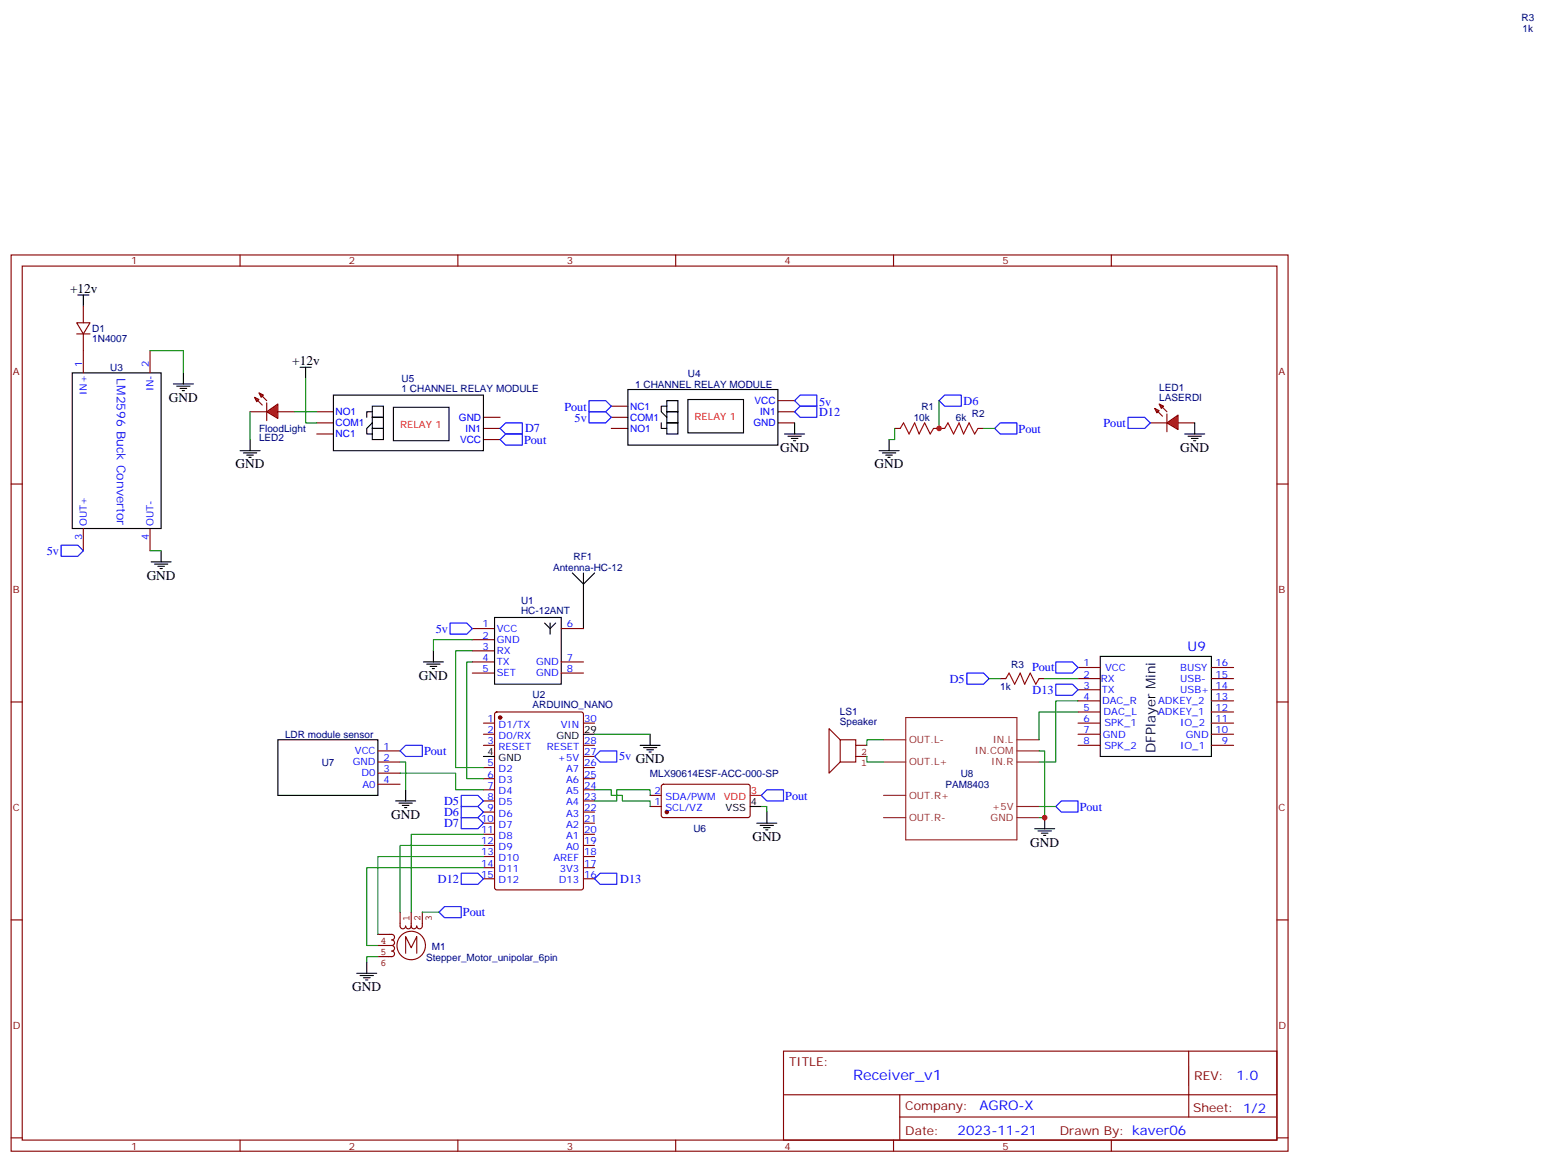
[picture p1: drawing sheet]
<svg xmlns="http://www.w3.org/2000/svg" width="491mm" height="369mm" viewBox="0 0 491 369" stroke-linecap="round" stroke-linejoin="round" font-family="sans-serif">
<g fill="none" stroke="#870000" stroke-width=".35">
<path d="M3.5 80.9h405.4v284.3h-405.4zM7.1 84.4h398.2v277.3h-398.2zM26.5 97.1v5.3M76.2 80.9v3.5M145.3 80.9v3.5M214.5 80.9v3.5M283.6 80.9v3.5M352.8 80.9v3.5M24.3 102.4h4.3l-2.1 3.5zM24.3 105.9h4.3M26.5 105.9v12.4M47.6 111.2v7.1"/>
<path d="M100.5 130.6h5.3M100.5 134.2h5.3M100.5 137.7h5.3M153.5 135.9h5.2M153.5 132.4h5.2M153.5 139.5h5.2M194 135.9h5.3M194 132.4h5.3M194 128.9h5.3M246.9 127.1h5.3M246.9 130.6h5.3M246.9 134.2h5.3"/>
<path d="M365.1 134.2h5.3M373.9 134.2h5.3M3.5 153.6h3.6M405.3 153.6h3.6M26.5 167.7v7M47.6 167.7v7M149.9 199.4h7.1M178.2 199.4h7M149.9 203h7.1M149.9 206.5h7.1M149.9 210h7.1M149.9 213.5h7.1"/>
<path d="M178.2 210h7M178.2 213.5h7M3.5 222.7h3.6M119.9 238.2h7.1M153.5 229.4h3.5M153.5 232.9h3.5M153.5 236.5h3.5M157.2 226.1l.5-.2h26.8l.7 .4v55.3l-.5 .7h-27l-.7-.4v-55.3zM185.2 229.4h3.5M185.2 236.5h3.5M185.2 240h3.5M405.3 222.7h3.6"/>
<path d="M119.9 241.8h7.1M119.9 245.3h7.1M119.9 248.8h7.1M153.5 243.5h3.5M153.5 247.1h3.5M153.5 250.6h3.5M153.5 254.1h3.5M153.5 257.6h3.5M185.2 243.5h3.5M185.2 247.1h3.5M185.2 250.6h3.5M185.2 254.1h3.5"/>
<path d="M185.2 257.6h3.5M206.4 255.9h3.5M206.4 252.3h3.5M210.1 249l.5-.2 27.1 .1 .4 .6v9.5l-.7 .4-27.1-.1-.4-.6v-9.2zM153.5 261.2h3.5M153.5 264.7h3.5M153.5 268.2h3.5M153.5 271.7h3.5M153.5 275.3h3.5M153.5 278.8h3.5M185.2 261.2h3.5M185.2 264.7h3.5"/>
<path d="M185.2 268.2h3.5M185.2 271.7h3.5M185.2 275.3h3.5M185.2 278.8h3.5M3.5 291.9h3.6M405.3 291.9h3.6M248.7 333.5h156.6v28.2h-156.6zM377.3 333.5v20.9M248.7 347.3h156.5M285.6 354.4h119.6M285.6 347.3v14.1M3.5 361h3.6"/>
<path d="M76.2 361.7v3.5M145.3 361.7v3.5M214.5 361.7v3.5M283.6 361.7v3.5M352.8 361.7v3.5M405.3 361h3.6"/>
</g>
<g fill="#870000" stroke="#870000" stroke-width=".35">
<circle cx="158.7" cy="227.6" r=".53"/>
<circle cx="211.7" cy="257.6" r=".53"/>
</g>
<g fill="none" stroke="#000" stroke-width=".35">
<path d="M24.7 93.6h3.5M26.5 93.6v3.5M22.9 118.3h28.3v49.4h-28.3zM58.2 118.3v3.5M55 121.8h6.4M56.1 122.5h4.2M57.1 123.2h2.2M57.9 123.9h.7M105.8 125.3h47.7v17.7h-47.7zM118.2 135.9h3.5v3.6h-3.5zM118.2 132.4h3.5v3.5h-3.5zM118.2 128.9h3.5v3.5h-3.5z"/>
<path d="M118.2 134.2l-1.8 1.7v1.8h1.8M118.2 130.6h-1.8v1.8M124.9 129.2h17.6v10.6h-17.6zM199.3 123.6h47.6v17.6h-47.6zM209.9 134.2v1.7h1.8M211.7 127.1h3.5v3.5h-3.5zM211.7 130.6h3.5v3.6h-3.5zM211.7 134.2h3.5v3.5h-3.5zM211.7 128.9h-1.8v1.7l1.8 1.8M218.4 126.8h17.6v10.5h-17.6zM48 178.3h6.3M49 179h4.3"/>
<path d="M50.1 179.7h2.1M51.2 174.7v3.6M50.8 180.4h.7M157 195.9h21.2v21.2h-21.2zM172.9 197.7l1.7 1.7v1.8M174.6 197.7v1.7l1.8-1.7M181.7 181.8l3.5 3.5 3.5-3.5M185.2 181.8v17.6M134.4 210h6.4M135.5 210.7h4.2M136.5 211.4h2.1M137.2 212.1h.7"/>
<path d="M137.6 206.5v3.5M88.2 234.7h31.7v17.6h-31.7zM153.5 240h3.5M185.2 232.9h3.5M238.1 255.9h3.6"/>
</g>
<path d="M238.1 252.3h3.6" fill="none" stroke="#f00" stroke-width=".35"/>
<path d="M119.9 296.4h4.5a.88 .88 0 0 1 .8 .9 .88 .88 0 0 1-.8 .9 .88 .88 0 0 1 .8 .9 .88 .88 0 0 1-.8 .9M119.9 300h4.5M124.4 300a.88 .88 0 0 1 .8 .8 .88 .88 0 0 1-.8 .9 .88 .88 0 0 1 .8 .9 .88 .88 0 0 1-.8 .9h-4.5M127 289.4v4.4a.88 .88 0 0 0 .9 .9 .88 .88 0 0 0 .9-.9 .88 .88 0 0 0 .8 .9 .88 .88 0 0 0 .9-.9M130.5 289.4v4.4M134.1 289.4v4.4a.88 .88 0 0 1-.9 .9 .88 .88 0 0 1-.9-.9 .88 .88 0 0 1-.9 .9 .88 .88 0 0 1-.9-.9M135 300a4.5 4.5 0 0 0-6.4-4.1 4.5 4.5 0 0 0-.9 7.6 4.5 4.5 0 0 0 7.2-2.5l.1-.8M128.8 302.4v-5.3l1.7 3.6 1.8-3.6v5.3" fill="none" stroke="#850000" stroke-width=".35"/>
<path d="M47.6 174.7h3.6M149.9 203h-12.3v3.5" fill="none" stroke="#008700" stroke-width=".35"/>
<g fill="#f00" stroke="#870000" stroke-width=".35">
<path d="M366.5 129.6l1.4 .7-.7 .7z"/>
<path d="M367.9 128.2l1.5 .7-.7 .7z"/>
</g>
<g fill="#870000" stroke="#870000" stroke-width=".35">
<path d="M367.6 130.6l1.4 1.4z"/>
<path d="M369 129.2l1.4 1.4z"/>
</g>
<g fill="#f00" stroke="#870000" stroke-width=".35">
<path d="M370.4 131.3v5.7z"/>
<path d="M370.4 134.2l3.5-2.5v4.6z"/>
</g>
<path d="M376.1 137.7h6.3M377.1 138.4h4.3M378.2 139.1h2.1M378.9 139.8h.7M379.2 134.2v3.5M113.2 308.8h6.4M114.3 309.5h4.2M115.4 310.2h2.1M116.1 310.9h.7M116.4 305.3v3.5" fill="none" stroke="#000" stroke-width=".35"/>
<path d="M119.9 303.5h-3.5v1.8" fill="none" stroke="#008700" stroke-width=".35"/>
<g fill="#f00" stroke="#870000" stroke-width=".35">
<path d="M84.7 130.6l3.5-2.4v4.6z"/>
<path d="M84.7 127.8v5.7z"/>
</g>
<g fill="#870000" stroke="#870000" stroke-width=".35">
<path d="M83.3 125.7l1.4 1.4z"/>
<path d="M81.8 127.1l1.5 1.4z"/>
</g>
<g fill="#f00" stroke="#870000" stroke-width=".35">
<path d="M82.2 124.6l1.4 .7-.7 .7z"/>
<path d="M80.8 126l1.4 .8-.7 .7z"/>
</g>
<g fill="none" stroke="#870000" stroke-width=".35">
<path d="M79.4 130.6h5.3M88.2 130.6h5.3M284 135.9h1.8M296.3 135.9h3.6M310.4 135.9h1.8M317.5 215.3h1.8M329.8 215.3h1.8M342.2 211.8h7M342.2 215.3h7M342.2 218.8h7M384.5 211.8h7.1M384.5 215.3h7.1"/>
<path d="M384.5 218.8h7.1M342.2 222.4h7M342.2 225.9h7M342.2 229.4h7M342.2 232.9h7M342.2 236.5h7M384.5 222.4h7.1M384.5 225.9h7.1M384.5 229.4h7.1M384.5 232.9h7.1M384.5 236.5h7.1"/>
</g>
<g fill="none" stroke="#000" stroke-width=".35">
<path d="M95.2 116.5h3.6M97 116.5v3.6M79.4 139.5v3.5M249.1 137.7h6.3M250.1 138.4h4.3M251.2 139.1h2.1M251.9 139.8h.7M252.2 134.2v3.5M282.2 139.5v3.5M76.2 143h6.3M77.3 143.7h4.2M78.3 144.4h2.1"/>
<path d="M79 145.1h.7M279 143h6.4M280.1 143.7h4.2M281.2 144.4h2.1M281.9 145.1h.7M349.2 208.2h35.3v31.8h-35.3zM203.2 236.5h6.3M204.3 237.2h4.2M205.3 237.9h2.1M206 238.6h.7M206.4 232.9v3.6M125.6 254.1h6.3"/>
<path d="M126.6 254.8h4.3M127.7 255.5h2.1M128.4 256.2h.7M128.8 250.6v3.5M243.4 257.6v3.6M331.6 259.4v3.5M240.2 261.2h6.4M241.3 261.9h4.2M242.4 262.6h2.1M243.1 263.3h.7M328.4 262.9h6.4M329.5 263.6h4.2"/>
<path d="M330.6 264.3h2.1M331.3 265h.7"/>
</g>
<g fill="none" stroke="#008700" stroke-width=".35">
<path d="M47.6 111.2h10.6v7.1M79.4 130.6v8.9M93.5 130.6h7M97 120.1v14.1h3.5M284 135.9v3.6h-1.8M298.1 127.1v8.8M312.2 135.9h3.5M149.9 206.5h-5.3v37h8.9M149.9 210h-1.7v37.1h5.3M314 215.3h3.5M331.6 215.3h10.6M188.7 232.9h17.7"/>
<path d="M275.2 240v1.8h5.3M280.5 234.7h-5.3v1.8M329.8 238.2h1.8v21.2h-1.8M342.2 222.4h-7.1v19.4h-5.3M342.2 225.9h-12.4v8.8M127 241.8h1.8v8.8M127 245.3h17.6v5.3h8.9M188.7 250.6h5.3v1.7h3.6v1.8h8.8v1.8M206.4 252.3v-1.7h-10.6v3.5h-7.1M241.7 255.9h1.7v1.7M329.8 255.9h5.3M153.5 275.3h-37.1v24.7h3.5"/>
<path d="M153.5 271.7h-33.6v24.7M153.5 268.2h-26.5v21.2M153.5 264.7h-23v24.7M134.1 289.4h5.2"/>
</g>
<path d="M285.8 135.9l1-1.7 1.8 3.5 1.7-3.5 1.4 3.5 1.8-3.5 1.8 3.5 1-1.8M299.9 135.9l1-1.7 1.8 3.5 1.7-3.5 1.5 3.5 1.7-3.5 1.8 3.5 1-1.8M319.3 215.3l1-1.8 1.8 3.6 1.7-3.6 1.5 3.6 1.7-3.6 1.8 3.6 1-1.8" fill="none" stroke="#a10000" stroke-width=".35"/>
<g fill="none" stroke="#00f" stroke-width=".35">
<path d="M158.7 139.5l1.8-1.8h5.3v3.5h-5.3zM158.7 135.9l1.8-1.7h5.3v3.5h-5.3zM187 127.1h5.3l1.7 1.8-1.7 1.7h-5.3zM187 130.6h5.3l1.7 1.8-1.7 1.8h-5.3zM252.2 127.1l1.8-1.8h5.3v3.6h-5.3zM254 128.9h5.3v3.5h-5.3l-1.8-1.8zM298.1 127.1l1.8-1.8h5.3v3.6h-5.3zM317.5 134.2h5.3v3.5h-5.3l-1.8-1.8zM358.1 132.4h5.3l1.7 1.8-1.7 1.7h-5.3zM19.4 173h5.3l1.8 1.7-1.8 1.8h-5.3zM142.9 197.7h5.3l1.7 1.7-1.7 1.8h-5.3zM306.9 213.5h5.3l1.8 1.8-1.8 1.8h-5.3z"/>
<path d="M335.1 210h5.3l1.8 1.8-1.8 1.7h-5.3zM335.1 217.1h5.3l1.8 1.7-1.8 1.8h-5.3zM127 238.2l1.8-1.7h5.3v3.5h-5.3zM190.5 238.2h5.3v3.6h-5.3l-1.8-1.8zM146.4 259.4h5.3l1.8 1.8-1.8 1.7h-5.3zM146.4 255.9h5.3l1.8 1.7-1.8 1.8h-5.3zM146.4 252.3h5.3l1.8 1.8-1.8 1.8h-5.3zM243.4 250.6h5.3v3.5h-5.3l-1.7-1.8zM335.1 255.9l1.8-1.8h5.3v3.5h-5.3zM146.4 277h5.3l1.8 1.8-1.8 1.8h-5.3zM188.7 278.8l1.8-1.8h5.3v3.6h-5.3zM139.3 289.4l1.8-1.8h5.3v3.5h-5.3z"/>
</g>
<path d="M280.5 234.7h7M287.5 227.6h35.3v38.9h-35.3zM322.8 234.7h7M322.8 238.2h7M280.5 241.8h7M280.5 259.4h7M280.5 252.3h7M322.8 241.8h7M322.8 255.9h7M322.8 259.4h7" fill="none" stroke="#8c2424" stroke-width=".35"/>
<path d="M266.7 234.7h4.9v7.1h-4.9zM266.7 234.7l-3.5-3.5v14.1l3.5-3.5M271.6 240h3.6M271.6 236.5h3.6" fill="none" stroke="#850000" stroke-width=".35"/>
<g fill="#c00">
<circle cx="298.1" cy="135.9" r=".88"/>
<circle cx="331.6" cy="259.4" r=".88"/>
</g>
<text font-size="4.6" fill="#00f" x="270.8" y="342.5">Receiver_v1</text>
<g font-size="4.2">
<text x="22.2" y="92.9">+12v</text>
<text x="92.8" y="115.8">+12v</text>
<text x="53.6" y="127.5">GND</text>
<text x="247.6" y="143.3">GND</text>
<text x="374.6" y="143.3">GND</text>
<text x="74.8" y="148.6">GND</text>
<text x="277.6" y="148.6">GND</text>
<text x="46.6" y="183.9">GND</text>
<text x="133" y="215.7">GND</text>
<text x="124.2" y="259.8">GND</text>
<text x="238.8" y="266.8">GND</text>
<text x="327" y="268.6">GND</text>
<text x="111.8" y="314.4">GND</text>
</g>
<g font-size="4.2" fill="#00f">
<text x="377" y="206.4">U9</text>
<text x="392.5" y="342.7">1.0</text>
<text x="310.9" y="352.3">AGRO-X</text>
<text x="304" y="360.1">2023-11-21</text>
</g>
<text font-size="4.2" fill="#003" x="366.8" y="238.9" transform="rotate(-90 366.8 238.9)">DFPlayer Mini</text>
<g font-size="3.9" fill="#00f">
<text x="37" y="120.1" transform="rotate(90 37 120.1)">LM2596 Buck Convertor</text>
<text x="179.2" y="130.4">Pout</text>
<text x="260" y="128.7">5v</text>
<text x="305.9" y="128.4">D6</text>
<text x="166.7" y="137.2">D7</text>
<text x="182.4" y="133.9">5v</text>
<text x="260" y="132.1">D12</text>
<text x="323.3" y="137.3">Pout</text>
<text x="350.3" y="135.4">Pout</text>
<text x="166.3" y="140.8">Pout</text>
<text x="14.8" y="176">5v</text>
<text x="138.3" y="200.7">5v</text>
<text x="327.6" y="212.9">Pout</text>
<text x="301.5" y="216.6">D5</text>
<text x="327.8" y="220.1">D13</text>
<text x="134.6" y="239.6">Pout</text>
<text x="196.5" y="241.3">5v GND</text>
<text x="141" y="255.4">D5</text>
<text x="249.3" y="253.8">Pout</text>
<text x="342.7" y="257.2">Pout</text>
<text x="141" y="262.4">D7</text>
<text x="141" y="258.9">D6</text>
<text x="139" y="280.1">D12</text>
<text x="196.9" y="280.2">D13</text>
<text x="146.9" y="290.7">Pout</text>
</g>
<g font-size="3.9" fill="#800">
<text x="250.5" y="338.1">TITLE:</text>
<text x="379.1" y="342.7">REV:</text>
<text x="287.4" y="352.3">Company:</text>
<text x="378.7" y="352.9">Sheet: 1/2</text>
<text x="287.4" y="359.9">Date:</text>
<text x="336.4" y="360">Draw</text>
<text x="346.6" y="360">n By: kaver06</text>
</g>
<g font-size="3.2" fill="#000080">
<text x="483" y="6.5">R3</text>
<text x="483.3" y="10.1">1k</text>
<text x="29.3" y="105.3">D1</text>
<text x="29.3" y="108.5">1N4007</text>
<text x="35" y="117.8">U3</text>
<text x="218.4" y="119.5">U4</text>
<text x="127.5" y="124.3">1 CHANNEL RELAY MODULE</text>
<text x="127.5" y="121.2">U5</text>
<text x="201.6" y="123">1 CHANNEL RELAY MODULE</text>
<text x="368" y="124.1">LED1</text>
<text x="292.5" y="130.1">R1</text>
<text x="368" y="127.1">LASERDI</text>
<text x="82.2" y="137">FloodLight</text>
<text x="290" y="133.5">10k</text>
<text x="303.4" y="133.5">6k</text>
<text x="308.5" y="132.4">R2</text>
<text x="82.2" y="140">LED2</text>
<text x="182" y="177.6">RF1</text>
<text x="175.6" y="181.2">Antenna-HC-12</text>
<text x="165.4" y="191.6">U1</text>
<text x="165.4" y="194.7">HC-12ANT</text>
<text x="321" y="211.8">R3</text>
<text x="169" y="221.6">U2</text>
<text x="317.5" y="218.8">1k</text>
<text x="169" y="224.7">ARDUINO_NANO</text>
<text x="266.6" y="226.9">LS1</text>
<text x="266.6" y="230.1">Speaker</text>
<text x="90.5" y="234.1">LDR module sensor</text>
<text x="102.1" y="242.9">U7</text>
<text x="206.3" y="246.4">MLX90614ESF-ACC-000-SP</text>
<text x="300.1" y="250">PAM8403</text>
<text x="305" y="246.6">U8</text>
<text x="220.1" y="264.1">U6</text>
<text x="135.2" y="304.8">Stepper_Motor_unipolar_6pin</text>
<text x="137.1" y="301.2">M1</text>
</g>
<g font-size="3.2" fill="#800">
<text x="41.6" y="83.9">1</text>
<text x="110.8" y="83.9">2</text>
<text x="179.9" y="83.9">3</text>
<text x="249.1" y="83.9">4</text>
<text x="318.2" y="83.9">5</text>
<text x="4.1" y="119">A</text>
<text x="405.9" y="119">A</text>
<text x="4.1" y="188.1">B</text>
<text x="405.9" y="188.1">B</text>
<text x="4.1" y="257.3">C</text>
<text x="405.9" y="257.3">C</text>
<text x="4.1" y="326.4">D</text>
<text x="405.9" y="326.4">D</text>
<text x="41.6" y="364.7">1</text>
<text x="110.8" y="364.7">2</text>
<text x="179.9" y="364.7">3</text>
<text x="249.1" y="364.7">4</text>
<text x="318.2" y="364.7">5</text>
</g>
<g font-size="3.2" fill="#00f">
<text x="26.1" y="116.5" transform="rotate(-90 26.1 116.5)">1</text>
<text x="47.3" y="116.5" transform="rotate(-90 47.3 116.5)">2</text>
<text x="27.5" y="125.3" transform="rotate(-90 27.5 125.3)">IN+</text>
<text x="48.7" y="124.1" transform="rotate(-90 48.7 124.1)">IN-</text>
<text x="106.5" y="131.7">NO1</text>
<text x="200" y="129.9">NC1</text>
<text x="239.5" y="128.2">VCC</text>
<text x="241.3" y="131.7">IN1</text>
<text x="106.5" y="135.2">COM1</text>
<text x="145.7" y="133.5">GND</text>
<text x="147.8" y="137">IN1</text>
<text x="200" y="137">NO1</text>
<text x="200" y="133.5">COM1</text>
<text x="239.2" y="135.2">GND</text>
<text x="106.5" y="138.7">NC1</text>
<text x="146" y="140.5">VCC</text>
<text x="27.5" y="167" transform="rotate(-90 27.5 167)">OUT+</text>
<text x="48.7" y="167" transform="rotate(-90 48.7 167)">OUT-</text>
<text x="26.1" y="171.5" transform="rotate(-90 26.1 171.5)">3</text>
<text x="47.3" y="171.5" transform="rotate(-90 47.3 171.5)">4</text>
<text x="153.2" y="199.1">1</text>
<text x="153.2" y="202.6">2</text>
<text x="157.7" y="200.5">VCC</text>
<text x="179.9" y="199.1">6</text>
<text x="153.2" y="206.1">3</text>
<text x="153.2" y="209.7">4</text>
<text x="157.7" y="204">GND</text>
<text x="157.7" y="207.5">RX</text>
<text x="179.9" y="209.7">7</text>
<text x="153.2" y="213.2">5</text>
<text x="157.7" y="211.1">TX</text>
<text x="157.7" y="214.6">SET</text>
<text x="170.2" y="211.1">GND</text>
<text x="170.2" y="214.6">GND</text>
<text x="179.9" y="213.2">8</text>
<text x="344" y="211.4">1</text>
<text x="344" y="214.9">2</text>
<text x="350.8" y="212.8">VCC</text>
<text x="374.6" y="212.8">BUSY</text>
<text x="385.8" y="214.9">15</text>
<text x="385.8" y="211.4">16</text>
<text x="344" y="218.5">3</text>
<text x="349.5" y="216.4">RX</text>
<text x="349.7" y="219.9">TX</text>
<text x="374.6" y="219.9">USB+</text>
<text x="374.6" y="216.4">USB-</text>
<text x="385.8" y="218.5">14</text>
<text x="344" y="222">4</text>
<text x="344" y="225.5">5</text>
<text x="349.8" y="223.4">DAC_R</text>
<text x="350.3" y="226.9">DAC_L</text>
<text x="367.6" y="226.9">ADKEY_1</text>
<text x="367.6" y="223.4">ADKEY_2</text>
<text x="385.8" y="225.5">12</text>
<text x="385.8" y="222">13</text>
<text x="154.8" y="229.1">1</text>
<text x="154.8" y="232.6">2</text>
<text x="158.3" y="230.8">D1/TX</text>
<text x="178" y="230.8">VIN</text>
<text x="185.4" y="229.1">30</text>
<text x="344" y="229.1">6</text>
<text x="344" y="232.6">7</text>
<text x="350.1" y="234">GND</text>
<text x="350.6" y="230.5">SPK_1</text>
<text x="374.6" y="230.5">IO_2</text>
<text x="376.4" y="234">GND</text>
<text x="385.8" y="232.6">10</text>
<text x="385.8" y="229.1">11</text>
<text x="112.6" y="239.3">VCC</text>
<text x="121.7" y="237.9">1</text>
<text x="154.8" y="236.1">3</text>
<text x="158.3" y="234.4">D0/RX</text>
<text x="158.3" y="237.9">RESET</text>
<text x="173.6" y="237.9">RESET</text>
<text x="185.4" y="239.6">27</text>
<text x="185.4" y="236.1">28</text>
<text x="344" y="236.1">8</text>
<text x="350.6" y="237.5">SPK_2</text>
<text x="374.6" y="237.5">IO_1</text>
<text x="387.8" y="236.1">9</text>
<text x="112" y="242.8">GND</text>
<text x="121.7" y="241.4">2</text>
<text x="121.7" y="244.9">3</text>
<text x="154.8" y="243.2">5</text>
<text x="158.3" y="244.9">D2</text>
<text x="177.1" y="241.4">+5V</text>
<text x="179.7" y="244.9">A7</text>
<text x="185.4" y="243.2">26</text>
<text x="114.8" y="246.3">D0</text>
<text x="115.1" y="249.9">A0</text>
<text x="121.7" y="248.5">4</text>
<text x="154.8" y="246.7">6</text>
<text x="154.8" y="250.2">7</text>
<text x="158.3" y="248.5">D3</text>
<text x="158.3" y="252">D4</text>
<text x="179.7" y="252">A5</text>
<text x="179.7" y="248.5">A6</text>
<text x="185.4" y="250.2">24</text>
<text x="185.4" y="246.7">25</text>
<text x="207.7" y="252">2</text>
<text x="154.8" y="253.8">8</text>
<text x="154.8" y="257.3">9</text>
<text x="158.3" y="255.5">D5</text>
<text x="179.7" y="255.5">A4</text>
<text x="185.4" y="257.3">22</text>
<text x="185.4" y="253.8">23</text>
<text x="207.7" y="255.5">1</text>
<text x="211.2" y="257.3">SCL/VZ</text>
<text x="211.2" y="253.8">SDA/PWM VDD</text>
<text x="152.8" y="260.8">10</text>
<text x="158.3" y="259">D6</text>
<text x="158.3" y="262.6">D7</text>
<text x="179.7" y="262.6">A2</text>
<text x="179.7" y="259">A3</text>
<text x="185.4" y="260.8">21</text>
<text x="152.8" y="264.3">11</text>
<text x="152.8" y="267.9">12</text>
<text x="158.3" y="266.1">D8</text>
<text x="158.3" y="269.6">D9</text>
<text x="179.7" y="269.6">A0</text>
<text x="179.7" y="266.1">A1</text>
<text x="185.4" y="267.9">19</text>
<text x="185.4" y="264.3">20</text>
<text x="152.8" y="271.4">13</text>
<text x="152.8" y="274.9">14</text>
<text x="158.3" y="273.2">D10</text>
<text x="175.7" y="273.2">AREF</text>
<text x="185.4" y="274.9">17</text>
<text x="185.4" y="271.4">18</text>
<text x="152.8" y="278.4">15</text>
<text x="158.3" y="276.7">D11</text>
<text x="158.3" y="280.2">D12</text>
<text x="177.4" y="280.2">D13</text>
<text x="177.7" y="276.7">3V3</text>
<text x="185.4" y="278.4">16</text>
</g>
<g font-size="3.2" fill="#f00">
<text x="127" y="135.9">RELAY 1</text>
<text x="220.5" y="133.1">RELAY 1</text>
<text x="238.3" y="252">3</text>
</g>
<g font-size="3.2">
<text x="185.4" y="232.6">29</text>
<text x="154.8" y="239.6">4</text>
<text x="176.6" y="234.4">GND</text>
<text x="158.3" y="241.4">GND</text>
<text x="230.3" y="257.3">VSS</text>
<text x="238.3" y="255.5">4</text>
</g>
<g font-size="3.2" fill="#840000">
<text x="273.4" y="239.5">2</text>
<text x="273.4" y="243">1</text>
<text x="130" y="292.1" transform="rotate(-90 130 292.1)">1</text>
<text x="133.5" y="292.1" transform="rotate(-90 133.5 292.1)">2</text>
<text x="137.1" y="292.1" transform="rotate(-90 137.1 292.1)">3</text>
<text x="120.8" y="299.4">4</text>
<text x="120.8" y="303">5</text>
<text x="120.8" y="306.5">6</text>
</g>
<g font-size="3.2" fill="#8d2323">
<text x="288.6" y="235.8">OUT.L-</text>
<text x="309.5" y="239.3">IN.COM</text>
<text x="315.1" y="235.8">IN.L</text>
<text x="288.6" y="242.8">OUT.L+</text>
<text x="314.7" y="242.8">IN.R</text>
<text x="288.6" y="253.4">OUT.R+</text>
<text x="315" y="256.9">+5V</text>
<text x="288.6" y="260.5">OUT.R-</text>
<text x="314.5" y="260.5">GND</text>
</g>
</svg>
